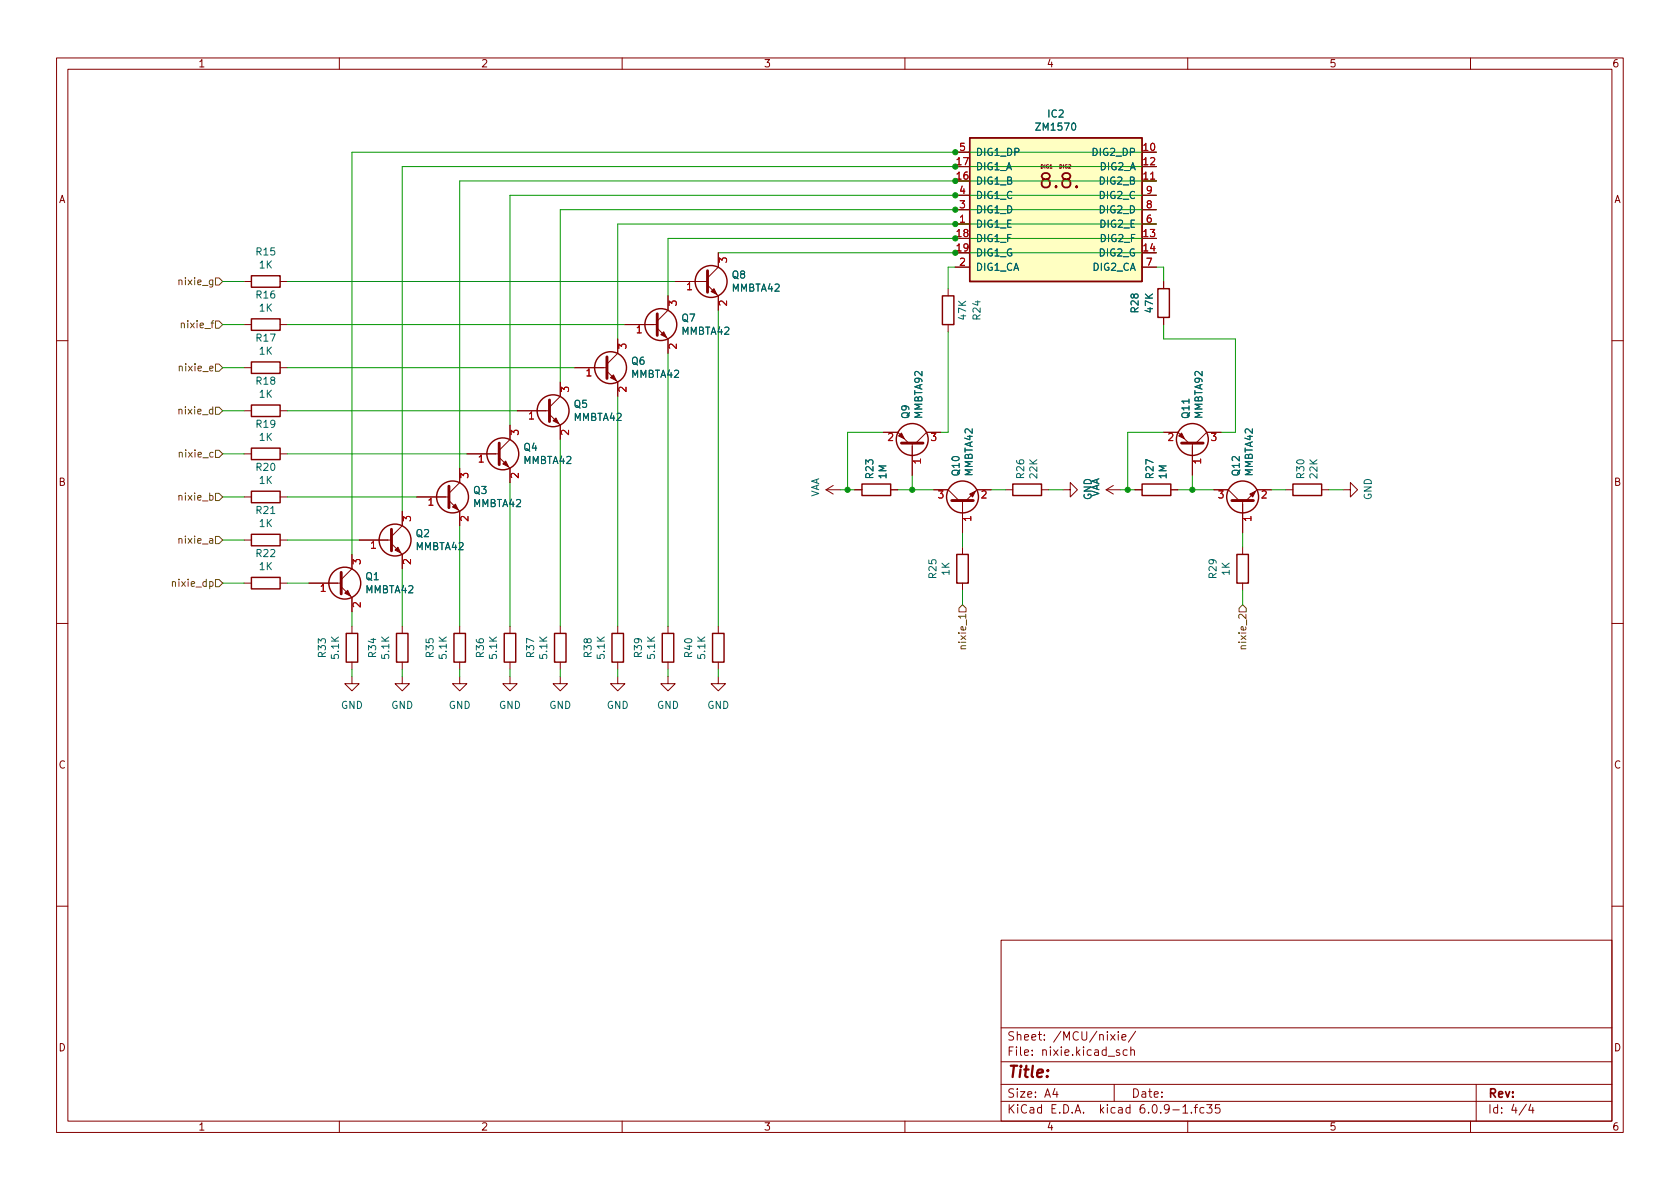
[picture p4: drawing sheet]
<svg xmlns="http://www.w3.org/2000/svg" width="297mm" height="210mm" viewBox="0 0 297 210" stroke-linecap="round" stroke-linejoin="round" font-family="sans-serif">
<g fill="none" stroke="#840000" stroke-width=".18">
<path d="M10 10.2h277v190.1h-277zM12 12.2h273v186.1h-273zM60 10.2v2M110 10.2v2M160 10.2v2M210 10.2v2M260 10.2v2M168.9 39.6h2.5M168.9 37.1h2.5M168.9 34.5h2.5M168.9 26.9h2.5M201.9 39.6h2.6"/>
<path d="M201.9 32h2.6M201.9 37.1h2.6M201.9 34.5h2.6M43.2 49.8h1.2M43.2 57.4h1.2M49.5 49.8h1.3M49.5 57.4h1.3M109.2 59.9v2.6l-1.9 1.9M110.5 57.4h5.7M116.2 58l1.9 1.9v2.6M118.1 52.3v2.6l-1.9 1.9M119.4 49.8h5.7"/>
<path d="M125.1 50.4l1.9 1.9v2.6M127 44.7v2.5l-1.9 1.9M167.6 51v1.3M167.6 57.4v1.3M168.9 47.2h2.5M201.9 47.2h2.6M205.7 49.8v1.2M205.7 56.1v1.3M10 60.2h2M43.2 65h1.2M43.2 72.6h1.2M49.5 65h1.3"/>
<path d="M49.5 72.6h1.3M90.2 75.2v2.5l-1.9 1.9M91.4 72.6h5.8M97.2 73.3l1.9 1.9v2.5M99.1 67.6v2.5l-1.9 1.9M101.6 65h5.7M107.3 65.7l1.9 1.9v2.5M156.2 76.4h2.5l2 2M161.3 78.4v5.7M166.4 76.4h-2.6l-1.9 2M205.7 76.4h2.6l1.9 2M210.8 78.4v5.7"/>
<path d="M215.9 76.4h-2.5l-1.9 2M285 60.2h2M43.2 80.3h1.2M43.2 87.9h1.2M43.2 95.5h1.2M49.5 80.3h1.3M49.5 87.9h1.3M49.5 95.5h1.3M62.2 98v2.6l-1.9 1.9M63.5 95.5h5.7M69.2 96.1l1.9 1.9v2.6M71.1 90.4v2.6l-1.9 1.9"/>
<path d="M73.7 87.9h5.7M79.4 88.5l1.9 1.9v2.6M81.3 82.8v2.5l-1.9 1.9M82.5 80.3h5.8M88.3 80.9l1.9 1.9v2.5M146 86.6h2.6M146 86.6l1.3 .8M147.3 85.8l-1.3 .8M151.1 86.6h1.3M157.5 86.6h1.2M165.1 86.6h2.5l1.9 1.9M170.2 88.5v5.7"/>
<path d="M170.2 96.8v1.2M175.3 86.6h-2.6l-1.9 1.9M177.8 86.6h1.3M184.1 86.6h1.3M188 86.6h1.2v-1.3l1.3 1.3-1.3 1.3v-1.3M195.6 86.6l1.2 .8M195.6 86.6h2.5M196.8 85.8l-1.2 .8M200.7 86.6h1.2M207 86.6h1.3M214.6 86.6h2.6l1.9 1.9M219.7 88.5v5.7"/>
<path d="M219.7 96.8v1.2M224.8 86.6h-2.6l-1.9 1.9M227.3 86.6h1.3M233.7 86.6h1.2M237.5 86.6h1.3v-1.3l1.2 1.3-1.2 1.3v-1.3M10 110.2h2M43.2 103.1h1.2M49.5 103.1h1.3M54.6 103.1h5.7M60.3 103.8l1.9 1.9v2.5M62.2 119.6v1.3h1.3l-1.3 1.3-1.2-1.3h1.2M62.2 110.7v1.3"/>
<path d="M62.2 117.1v1.3M71.1 119.6v1.3h1.3l-1.3 1.3-1.3-1.3h1.3M71.1 110.7v1.3M71.1 117.1v1.3M81.3 119.6v1.3h1.2l-1.2 1.3-1.3-1.3h1.3M81.3 110.7v1.3M81.3 117.1v1.3M90.2 119.6v1.3h1.2l-1.2 1.3-1.3-1.3h1.3M90.2 110.7v1.3M90.2 117.1v1.3M99.1 119.6v1.3h1.2l-1.2 1.3-1.3-1.3h1.3M99.1 110.7v1.3"/>
<path d="M99.1 117.1v1.3M109.2 119.6v1.3h1.3l-1.3 1.3-1.3-1.3h1.3M109.2 110.7v1.3M109.2 117.1v1.3M118.1 119.6v1.3h1.3l-1.3 1.3-1.3-1.3h1.3M118.1 110.7v1.3M118.1 117.1v1.3M127 119.6v1.3h1.3l-1.3 1.3-1.3-1.3h1.3M127 110.7v1.3M127 117.1v1.3M170.2 103.1v1.3M219.7 103.1v1.3"/>
<path d="M285 110.2h2M10 160.2h2M177 166.3h108v32h-108zM285 160.2h2M60 198.3v2M110 198.3v2M160 198.3v2M177 194.8h108M177 191.8h108M177 187.8h108M177 181.8h108M186.5 192.5l-.4 1h1"/>
<path d="M186.9 193v1M196.4 182.9l.7 1M197 191.8v3M197.1 182.9l-.7 1M197.7 182.4v.2M197.7 182.9v1M197.9 185.7l-.3-.1-.2 .2v.3l.5 .1v.4h-.5M198.4 183.4l.7-.1-.1-.3-.4-.1-.2 .2v.8h.6M199.3 185.7l-.4-.1-.3 .3v.4l.1 .3h.6M199.9 185.8l.2-.2 .4 .1 .1 .9M199.9 185.1v1.5M200.8 182.4l-1.3 1.9"/>
<path d="M209.1 195.8l.5-.5v1.5M209.1 196.8h.9M210 198.3v2M210.6 196.7v.1M211.1 195.8h.6M211.7 195.3l-.3 .2v1.3M212.9 195.9l-.5-.1-.3 .3v.4l.2 .3h.6M213.4 195.3h.9l-.5 .6 .4 .1v.7l-.2 .1h-.4l-.2-.1M215.6 195.3h-.7v.7l.2-.1 .5 .1 .1 .2-.1 .5-.2 .1-.5-.1M260 198.3v2M261 191.8v6.5M269.9 195.3l-1.3 1.9"/>
<path d="M270.6 195.3l-.3 1h.9M271 195.8v1"/>
</g>
<g fill="none" stroke="#840000" stroke-width=".25">
<path d="M171.4 24.4h30.5v25.4h-30.5zM44.4 48.8h5.1v2h-5.1zM44.4 56.4h5.1v2h-5.1zM166.6 52.3h2.1v5.1h-2.1zM204.7 51h2.1v5.1h-2.1zM44.4 64h5.1v2h-5.1zM44.4 71.6h5.1v2.1h-5.1zM44.4 79.2h5.1v2.1h-5.1zM44.4 86.9h5.1v2h-5.1zM44.4 94.5h5.1v2h-5.1zM152.4 85.6h5.1v2h-5.1zM169.2 98h2v5.1h-2z"/>
<path d="M179.1 85.6h5v2h-5zM201.9 85.6h5.1v2h-5.1zM218.7 98h2v5.1h-2zM228.6 85.6h5.1v2h-5.1zM44.4 102.1h5.1v2h-5.1zM61.2 112h2v5.1h-2zM70.1 112h2v5.1h-2zM80.3 112h2v5.1h-2zM89.2 112h2v5.1h-2zM98 112h2.1v5.1h-2.1zM108.2 112h2v5.1h-2zM117.1 112h2v5.1h-2z"/>
<path d="M126 112h2v5.1h-2z"/>
<circle cx="116.8" cy="57.4" r="2.82"/>
<circle cx="125.7" cy="49.8" r="2.82"/>
<circle cx="97.8" cy="72.6" r="2.82"/>
<circle cx="107.9" cy="65" r="2.82"/>
<circle cx="161.3" cy="77.7" r="2.82"/>
<circle cx="210.8" cy="77.7" r="2.82"/>
<circle cx="69.8" cy="95.5" r="2.82"/>
<circle cx="80" cy="87.9" r="2.82"/>
<circle cx="88.9" cy="80.3" r="2.82"/>
<circle cx="170.2" cy="87.9" r="2.82"/>
<circle cx="219.7" cy="87.9" r="2.82"/>
<circle cx="61" cy="103.1" r="2.82"/>
</g>
<path d="M116.2 55.5v3.8M125.1 47.9v3.8M88.3 78.4v3.8M97.2 70.7v3.8M107.3 63.1v3.8M69.2 93.6v3.8M79.4 86v3.8M168.3 88.5h3.8M217.8 88.5h3.8M60.3 101.2v3.8" fill="none" stroke="#840000" stroke-width=".51"/>
<g fill="#840000" stroke="#840000" stroke-width=".18">
<path d="M107.9 66.8l.6-.5 .5 1z"/>
<path d="M116.8 59.2l.5-.5 .6 1z"/>
<path d="M88.9 82l.5-.5 .5 1z"/>
<path d="M97.8 74.4l.5-.5 .5 1z"/>
<path d="M80 89.7l.5-.6 .5 1.1z"/>
<path d="M125.7 51.6l.5-.6 .5 1.1z"/>
<path d="M69.8 97.3l.6-.5 .5 1z"/>
<path d="M221 87.4l1-.5-.5 1z"/>
<path d="M208.4 77.1l.5-.5 .5 1z"/>
<path d="M61 104.9l.5-.5 .5 1z"/>
<path d="M171.4 87.4l1.1-.5-.5 1z"/>
<path d="M158.9 77.1l.5-.5 .5 1z"/>
</g>
<path d="M171.4 24.4h30.5v25.4h-30.5z" fill="#ffffc2" stroke="#ffffc2" stroke-width=".18"/>
<g fill="#840000" stroke="#840000" stroke-width=".51">
<path d="M208.9 78.4h3.8z"/>
<path d="M159.4 78.4h3.8z"/>
</g>
<path d="M38.1 49.1h.6l.7 .7-.7 .6h-.6zM38.1 56.8h.6l.7 .6-.7 .6h-.6zM38.1 64.4h.6l.7 .6-.7 .7h-.6zM38.1 79.6h.6l.7 .7-.7 .6h-.6zM38.1 72h.6l.7 .6-.7 .7h-.6zM38.1 94.9h.6l.7 .6-.7 .6h-.6zM38.1 87.2h.6l.7 .7-.7 .6h-.6zM38.1 102.5h.6l.7 .6-.7 .7h-.6zM169.5 107.6l.7-.7 .6 .7v.6h-1.3zM219.7 106.9l.6 .7v.6h-1.2v-.6z" fill="none" stroke="#725600" stroke-width=".18"/>
<g fill="none" stroke="#009600" stroke-width=".18">
<path d="M204.5 29.5h-133.4v60.9M204.5 26.9h-142.3v71.1M204.5 34.5h-114.3v40.7M204.5 37.1h-105.4v30.5M204.5 32h-123.2v50.8M204.5 39.6h-95.3v20.3M39.4 57.4h3.8M39.4 49.8h3.8M50.8 57.4h59.7M50.8 49.8h68.6M127 44.7h77.5M127 54.9v55.8"/>
<path d="M167.6 58.7v17.7h-1.2M168.9 47.2h-1.3v3.8M204.5 47.2h1.2v2.6M204.5 42.2h-86.4v10.1M205.7 57.4v2.5h12.7v16.5h-2.5M39.4 65h3.8M39.4 72.6h3.8M50.8 65h50.8M50.8 72.6h40.6M99.1 77.7v33M109.2 70.1v40.6M118.1 62.5v48.2"/>
<path d="M156.2 76.4h-6.3v10.2M205.7 76.4h-6.3v10.2M39.4 80.3h3.8M39.4 87.9h3.8M39.4 95.5h3.8M50.8 80.3h31.7M50.8 87.9h22.9M50.8 95.5h12.7M81.3 93v17.7M90.2 85.3v25.4M148.6 86.6h2.5M158.7 86.6h6.4"/>
<path d="M161.3 84.1v2.5M170.2 94.2v2.6M175.3 86.6h2.5M185.4 86.6h2.6M198.1 86.6h2.6M208.3 86.6h6.3M210.8 84.1v2.5M219.7 94.2v2.6M224.8 86.6h2.5M234.9 86.6h2.6M39.4 103.1h3.8M50.8 103.1h3.8"/>
<path d="M62.2 108.2v2.5M62.2 118.4v1.2M71.1 100.6v10.1M71.1 118.4v1.2M81.3 118.4v1.2M90.2 118.4v1.2M99.1 118.4v1.2M109.2 118.4v1.2M118.1 118.4v1.2M127 118.4v1.2M170.2 104.4v2.5M219.7 104.4v2.5"/>
</g>
<g fill="#009600" stroke="#009600" stroke-width=".18">
<circle cx="168.9" cy="42.2" r=".46"/>
<circle cx="168.9" cy="44.7" r=".46"/>
<circle cx="149.9" cy="86.6" r=".46"/>
<circle cx="161.3" cy="86.6" r=".46"/>
<circle cx="168.9" cy="37.1" r=".46"/>
<circle cx="168.9" cy="34.5" r=".46"/>
<circle cx="168.9" cy="26.9" r=".46"/>
<circle cx="168.9" cy="29.5" r=".46"/>
<circle cx="168.9" cy="32" r=".46"/>
<circle cx="199.4" cy="86.6" r=".46"/>
<circle cx="210.8" cy="86.6" r=".46"/>
<circle cx="168.9" cy="39.6" r=".46"/>
</g>
<text font-size="3.5" fill="#840000" x="184.4" y="33.3">8.8.</text>
<text font-size="2.8" fill="#840000" x="178" y="190.6">Title:</text>
<g font-size="2.1" fill="#840000">
<text x="178" y="184">Sheet: /MCU/nixie/</text>
<text x="178" y="186.7">File: nixie.kicad_sch</text>
<text x="178" y="196.9">KiCad E.D.A. kicad 6.0.9-1.fc35</text>
<text x="178" y="194.1">Size: A4</text>
<text x="200" y="194.1">Date:</text>
<text x="263" y="194.1">Rev:</text>
<text x="263" y="196.9">Id: 4/4</text>
</g>
<g font-size="1.8" fill="#840000">
<text x="35" y="11.9">1</text>
<text x="85" y="11.9">2</text>
<text x="135" y="11.9">3</text>
<text x="185" y="11.9">4</text>
<text x="235" y="11.9">5</text>
<text x="285" y="11.9">6</text>
<text x="10.3" y="35.9">A</text>
<text x="285.3" y="35.9">A</text>
<text x="10.3" y="85.9">B</text>
<text x="285.3" y="85.9">B</text>
<text x="10.3" y="135.9">C</text>
<text x="285.3" y="135.9">C</text>
<text x="10.3" y="185.9">D</text>
<text x="285.3" y="185.9">D</text>
<text x="35" y="199.9">1</text>
<text x="85" y="199.9">2</text>
<text x="135" y="199.9">3</text>
<text x="185" y="199.9">4</text>
<text x="235" y="199.9">5</text>
<text x="285" y="199.9">6</text>
</g>
<g font-size="1.8" fill="#006464">
<text x="183.4" y="23.1">ZM1570</text>
<text x="185.3" y="20.8">IC2</text>
<text x="172.5" y="27.6">DIG1_DP</text>
<text x="193.3" y="27.6">DIG2_DP</text>
<text x="172.5" y="32.6">DIG1_B</text>
<text x="172.5" y="30.1">DIG1_A</text>
<text x="172.5" y="35.2">DIG1_C</text>
<text x="194.5" y="32.6">DIG2_B</text>
<text x="194.5" y="30.1">DIG2_A</text>
<text x="194.5" y="35.2">DIG2_C</text>
<text x="172.5" y="40.3">DIG1_E</text>
<text x="172.5" y="37.7">DIG1_D</text>
<text x="194.5" y="37.7">DIG2_D</text>
<text x="194.6" y="40.3">DIG2_E</text>
<text x="45.4" y="45.2">R15</text>
<text x="45.9" y="47.5">1K</text>
<text x="172.5" y="42.8">DIG1_F</text>
<text x="172.5" y="45.3">DIG1_G</text>
<text x="172.5" y="47.9">DIG1_CA</text>
<text x="193.2" y="47.9">DIG2_CA</text>
<text x="194.4" y="45.3">DIG2_G</text>
<text x="194.7" y="42.8">DIG2_F</text>
<text x="45.4" y="52.8">R16</text>
<text x="129.4" y="51.6">MMBTA42</text>
<text x="129.5" y="49.2">Q8</text>
<text x="45.9" y="55.1">1K</text>
<text x="120.5" y="59.2">MMBTA42</text>
<text x="120.6" y="56.9">Q7</text>
<text x="170.8" y="56.5" transform="rotate(-90 170.8 56.5)">47K</text>
<text x="173.4" y="56.5" transform="rotate(-90 173.4 56.5)">R24</text>
<text x="201.3" y="55.2" transform="rotate(-90 201.3 55.2)">R28</text>
<text x="203.8" y="55.2" transform="rotate(-90 203.8 55.2)">47K</text>
<text x="45.4" y="60.4">R17</text>
<text x="45.9" y="62.7">1K</text>
<text x="111.7" y="64.5">Q6</text>
<text x="45.4" y="68">R18</text>
<text x="45.9" y="70.3">1K</text>
<text x="111.6" y="66.8">MMBTA42</text>
<text x="45.4" y="75.6">R19</text>
<text x="45.9" y="77.9">1K</text>
<text x="101.5" y="74.4">MMBTA42</text>
<text x="101.5" y="72.1">Q5</text>
<text x="160.8" y="74" transform="rotate(-90 160.8 74)">Q9</text>
<text x="163.1" y="74" transform="rotate(-90 163.1 74)">MMBTA92</text>
<text x="210.3" y="73.9" transform="rotate(-90 210.3 73.9)">Q11</text>
<text x="212.6" y="74" transform="rotate(-90 212.6 74)">MMBTA92</text>
<text x="45.4" y="83.3">R20</text>
<text x="92.6" y="82">MMBTA42</text>
<text x="92.6" y="79.7">Q4</text>
<text x="45.9" y="85.6">1K</text>
<text x="83.7" y="89.7">MMBTA42</text>
<text x="83.7" y="87.3">Q3</text>
<text x="144.8" y="88" transform="rotate(-90 144.8 88)">VAA</text>
<text x="154.4" y="84.5" transform="rotate(-90 154.4 84.5)">R23</text>
<text x="156.7" y="84.6" transform="rotate(-90 156.7 84.6)">1M</text>
<text x="169.6" y="84" transform="rotate(-90 169.6 84)">Q10</text>
<text x="172" y="84.2" transform="rotate(-90 172 84.2)">MMBTA42</text>
<text x="181.1" y="84.5" transform="rotate(-90 181.1 84.5)">R26</text>
<text x="183.4" y="84.5" transform="rotate(-90 183.4 84.5)">22K</text>
<text x="193" y="88.4" transform="rotate(-90 193 88.4)">GND</text>
<text x="194.4" y="88" transform="rotate(-90 194.4 88)">VAA</text>
<text x="203.9" y="84.5" transform="rotate(-90 203.9 84.5)">R27</text>
<text x="206.2" y="84.6" transform="rotate(-90 206.2 84.6)">1M</text>
<text x="219.2" y="84" transform="rotate(-90 219.2 84)">Q12</text>
<text x="221.5" y="84.2" transform="rotate(-90 221.5 84.2)">MMBTA42</text>
<text x="230.6" y="84.5" transform="rotate(-90 230.6 84.5)">R30</text>
<text x="232.9" y="84.5" transform="rotate(-90 232.9 84.5)">22K</text>
<text x="242.5" y="88.4" transform="rotate(-90 242.5 88.4)">GND</text>
<text x="45.4" y="90.9">R21</text>
<text x="45.9" y="93.2">1K</text>
<text x="73.6" y="95">Q2</text>
<text x="45.4" y="98.5">R22</text>
<text x="45.9" y="100.8">1K</text>
<text x="73.5" y="97.3">MMBTA42</text>
<text x="167.9" y="101.7" transform="rotate(-90 167.9 101.7)">1K</text>
<text x="217.4" y="101.7" transform="rotate(-90 217.4 101.7)">1K</text>
<text x="64.6" y="104.9">MMBTA42</text>
<text x="64.7" y="102.6">Q1</text>
<text x="165.6" y="102.2" transform="rotate(-90 165.6 102.2)">R25</text>
<text x="215.1" y="102.2" transform="rotate(-90 215.1 102.2)">R29</text>
<text x="57.6" y="116.2" transform="rotate(-90 57.6 116.2)">R33</text>
<text x="59.9" y="116.4" transform="rotate(-90 59.9 116.4)">5.1K</text>
<text x="66.5" y="116.2" transform="rotate(-90 66.5 116.2)">R34</text>
<text x="68.8" y="116.4" transform="rotate(-90 68.8 116.4)">5.1K</text>
<text x="76.7" y="116.2" transform="rotate(-90 76.7 116.2)">R35</text>
<text x="79" y="116.4" transform="rotate(-90 79 116.4)">5.1K</text>
<text x="85.5" y="116.2" transform="rotate(-90 85.5 116.2)">R36</text>
<text x="87.9" y="116.4" transform="rotate(-90 87.9 116.4)">5.1K</text>
<text x="94.4" y="116.2" transform="rotate(-90 94.4 116.2)">R37</text>
<text x="96.7" y="116.4" transform="rotate(-90 96.7 116.4)">5.1K</text>
<text x="104.6" y="116.2" transform="rotate(-90 104.6 116.2)">R38</text>
<text x="106.9" y="116.4" transform="rotate(-90 106.9 116.4)">5.1K</text>
<text x="113.5" y="116.2" transform="rotate(-90 113.5 116.2)">R39</text>
<text x="115.8" y="116.4" transform="rotate(-90 115.8 116.4)">5.1K</text>
<text x="122.4" y="116.2" transform="rotate(-90 122.4 116.2)">R40</text>
<text x="124.7" y="116.4" transform="rotate(-90 124.7 116.4)">5.1K</text>
<text x="60.3" y="125.3">GND</text>
<text x="69.2" y="125.3">GND</text>
<text x="79.3" y="125.3">GND</text>
<text x="88.2" y="125.3">GND</text>
<text x="97.1" y="125.3">GND</text>
<text x="107.3" y="125.3">GND</text>
<text x="116.1" y="125.3">GND</text>
<text x="125" y="125.3">GND</text>
</g>
<g font-size="1.8" fill="#a90000">
<text x="169.2" y="29.2">17</text>
<text x="169.7" y="26.7">5</text>
<text x="202.2" y="26.7">10</text>
<text x="202.2" y="29.2">12</text>
<text x="169.2" y="31.7">16</text>
<text x="169.7" y="34.3">4</text>
<text x="202.2" y="31.7">11</text>
<text x="202.7" y="34.3">9</text>
<text x="169.2" y="41.9">18</text>
<text x="169.7" y="39.4">1</text>
<text x="169.7" y="36.8">3</text>
<text x="202.2" y="41.9">13</text>
<text x="202.7" y="39.4">6</text>
<text x="202.7" y="36.8">8</text>
<text x="128.5" y="46.5" transform="rotate(-90 128.5 46.5)">3</text>
<text x="169.2" y="44.4">19</text>
<text x="169.7" y="47">2</text>
<text x="202.2" y="44.4">14</text>
<text x="202.7" y="47">7</text>
<text x="121.4" y="51.3">1</text>
<text x="112.5" y="58.9">1</text>
<text x="119.6" y="54.1" transform="rotate(-90 119.6 54.1)">3</text>
<text x="128.5" y="54.1" transform="rotate(-90 128.5 54.1)">2</text>
<text x="110.7" y="61.7" transform="rotate(-90 110.7 61.7)">3</text>
<text x="119.6" y="61.7" transform="rotate(-90 119.6 61.7)">2</text>
<text x="100.6" y="69.3" transform="rotate(-90 100.6 69.3)">3</text>
<text x="103.6" y="66.5">1</text>
<text x="110.7" y="69.3" transform="rotate(-90 110.7 69.3)">2</text>
<text x="91.7" y="76.9" transform="rotate(-90 91.7 76.9)">3</text>
<text x="93.5" y="74.2">1</text>
<text x="100.6" y="76.9" transform="rotate(-90 100.6 76.9)">2</text>
<text x="157" y="78">2</text>
<text x="164.6" y="78">3</text>
<text x="206.5" y="78">2</text>
<text x="214.1" y="78">3</text>
<text x="84.6" y="81.8">1</text>
<text x="162.8" y="82" transform="rotate(-90 162.8 82)">1</text>
<text x="212.3" y="82" transform="rotate(-90 212.3 82)">1</text>
<text x="75.7" y="89.4">1</text>
<text x="82.8" y="84.6" transform="rotate(-90 82.8 84.6)">3</text>
<text x="91.7" y="84.6" transform="rotate(-90 91.7 84.6)">2</text>
<text x="165.9" y="88.1">3</text>
<text x="173.5" y="88.1">2</text>
<text x="215.4" y="88.1">3</text>
<text x="223" y="88.1">2</text>
<text x="72.6" y="92.2" transform="rotate(-90 72.6 92.2)">3</text>
<text x="82.8" y="92.2" transform="rotate(-90 82.8 92.2)">2</text>
<text x="171.7" y="92.2" transform="rotate(-90 171.7 92.2)">1</text>
<text x="221.2" y="92.2" transform="rotate(-90 221.2 92.2)">1</text>
<text x="63.8" y="99.8" transform="rotate(-90 63.8 99.8)">3</text>
<text x="65.5" y="97">1</text>
<text x="72.6" y="99.8" transform="rotate(-90 72.6 99.8)">2</text>
<text x="56.7" y="104.6">1</text>
<text x="63.8" y="107.4" transform="rotate(-90 63.8 107.4)">2</text>
</g>
<g font-size="1.8" fill="#725600">
<text x="31.9" y="50.4">nixie_g</text>
<text x="32.4" y="58">nixie_f</text>
<text x="32" y="65.7">nixie_e</text>
<text x="31.9" y="73.3">nixie_d</text>
<text x="32" y="80.9">nixie_c</text>
<text x="31.9" y="88.5">nixie_b</text>
<text x="32" y="96.1">nixie_a</text>
<text x="30.8" y="103.8">nixie_dp</text>
<text x="170.8" y="114.3" transform="rotate(-90 170.8 114.3)">nixie_1</text>
<text x="220.3" y="114.3" transform="rotate(-90 220.3 114.3)">nixie_2</text>
</g>
<g font-size=".9" fill="#840000">
<text x="184" y="29.8">DIG1</text>
<text x="187.3" y="29.8">DIG2</text>
</g>
</svg>
